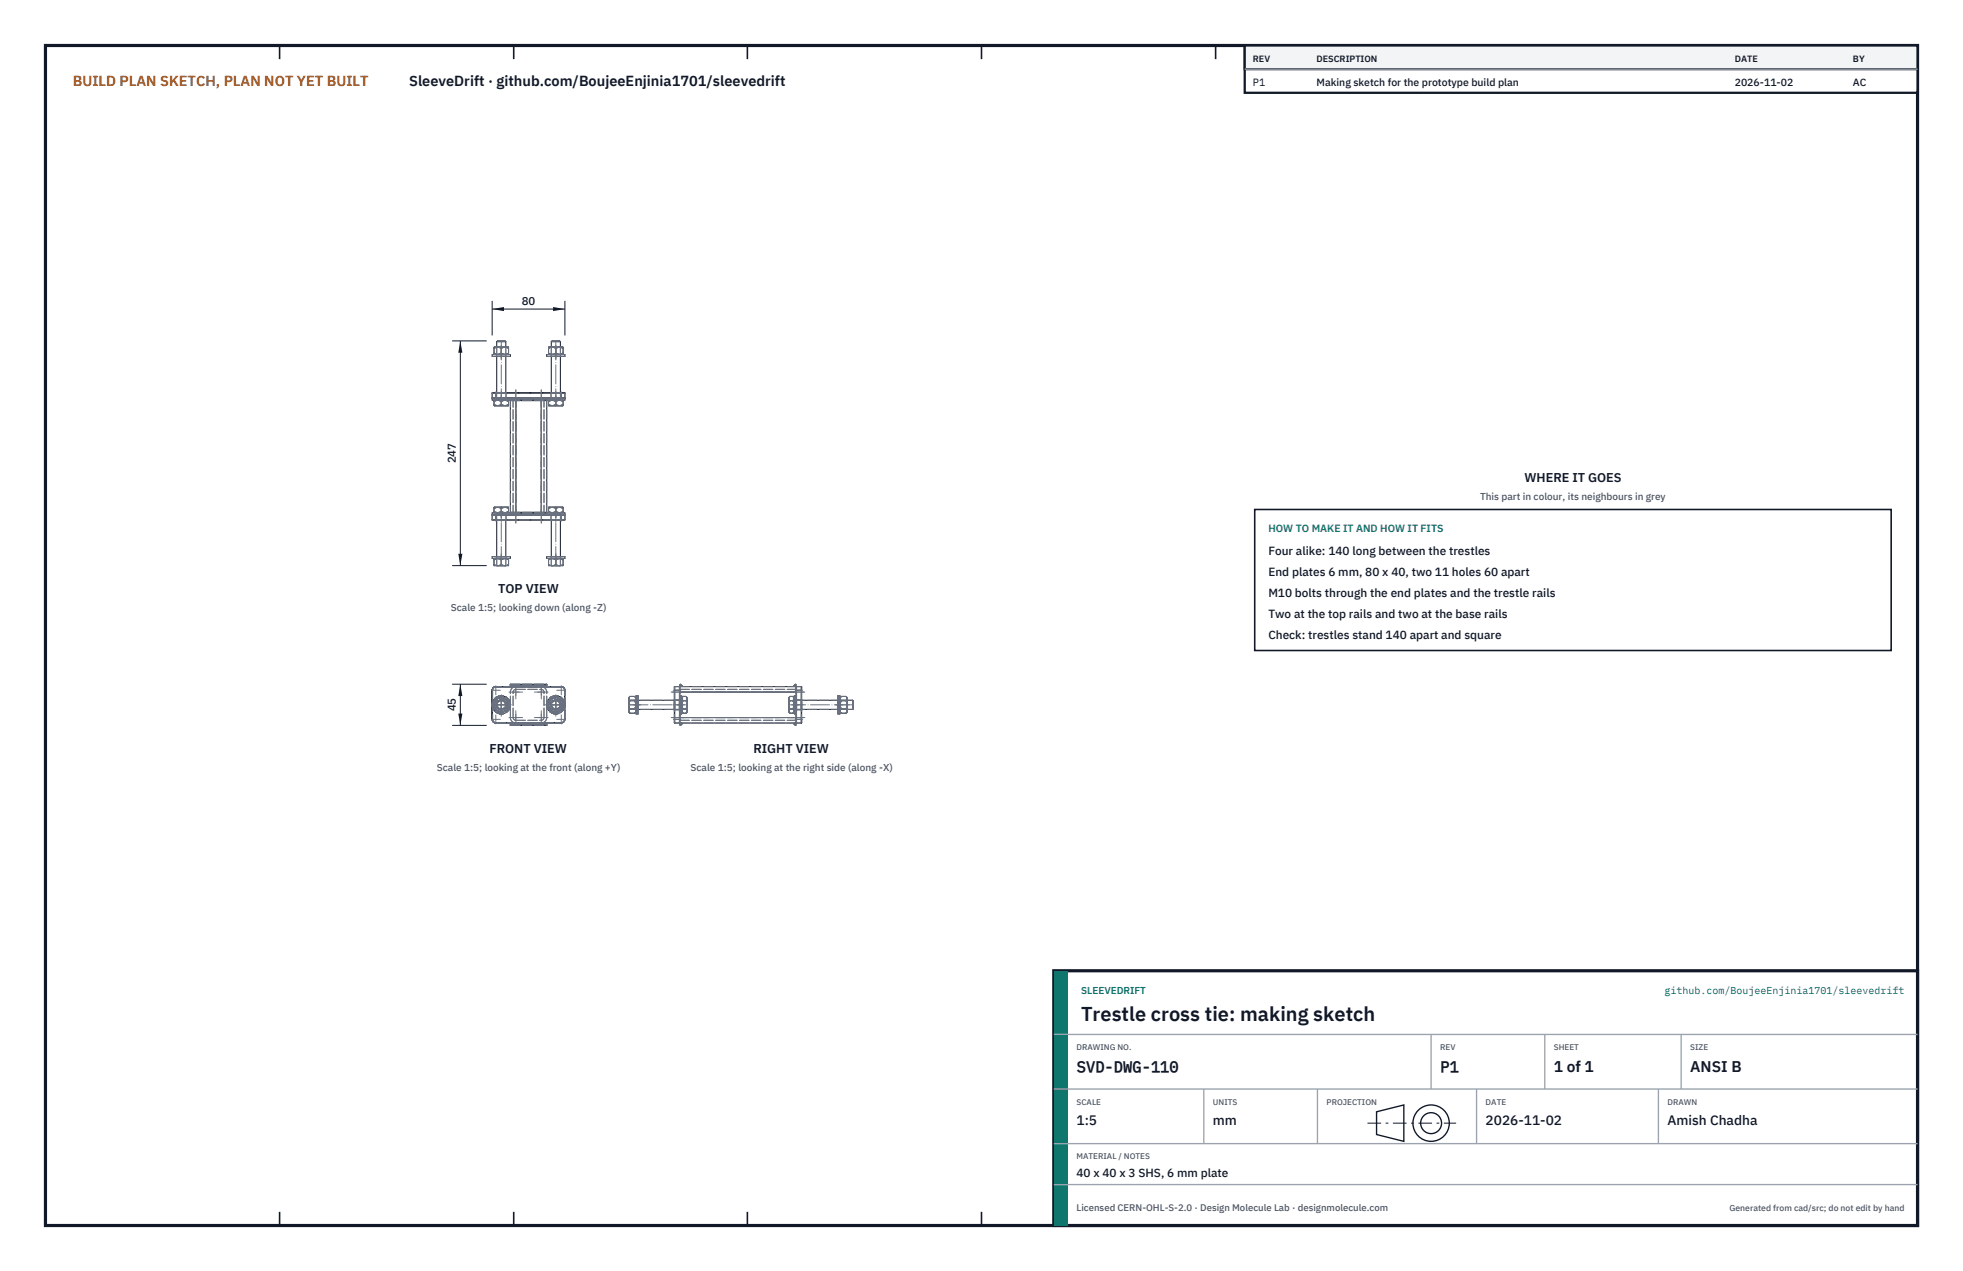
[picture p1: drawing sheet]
<svg xmlns="http://www.w3.org/2000/svg" width="432mm" height="279mm" viewBox="0 0 432 279" stroke-linecap="round" stroke-linejoin="round" font-family="sans-serif">
<path d="M10 10h411.8v259.4h-411.8z" fill="none" stroke="#111827" stroke-width=".7" stroke-linecap="butt"/>
<g fill="none" stroke="#111827" stroke-width=".35">
<path d="M61.5 10v3M113 10v3M164.4 10v3M215.9 10v3M267.4 10v3M318.9 10v3M370.3 10v3M61.5 266.4v3M113 266.4v3M164.4 266.4v3M215.9 266.4v3M267.4 266.4v3"/>
<path d="M318.9 266.4v3M370.3 266.4v3"/>
</g>
<g fill="none" stroke="#111727" stroke-width=".22">
<path d="M108.3 77.9h4v.4h-4zM108.7 76.6l.8-.3 .8 .3M108.7 77.6l.8 .3 .8-.3M108.7 77.9v-1.6h3.1v1.6M109.3 75.1h2M109.3 75.1l.1-.2h1.7l.2 .2M109.3 75.1v1.2M109.3 78.3v8M110.3 76.6l.8-.3 .8 .3M110.3 77.6l.8 .3 .8-.3M110.3 76.6v1M111.3 75.1v1.2"/>
<path d="M111.3 78.3v8M120.3 77.9h4v.4h-4zM120.7 76.6l.8-.3 .8 .3M120.7 77.6l.8 .3 .8-.3M120.7 77.9v-1.6h3.1v1.6M121.3 75.1h2M121.3 75.1l.1-.2h1.7l.2 .2M121.3 75.1v1.2M121.3 78.3v8M122.3 76.6l.8-.3 .8 .3M122.3 77.6l.8 .3 .8-.3M122.3 76.6v1"/>
<path d="M123.3 75.1v1.2M123.3 78.3v8M108.3 87.5h.1M108.3 86.4v1.1M108.3 87.5h15.2M108.3 86.4h15.2M108.3 86.3v.1M108.3 86.3h.8v1.2M108.3 86.3h15.9M108.7 88.3l.8-.3 .8 .3M108.7 88.9l.8 .2 .8-.2M108.7 87.9v1.3h3.1v-1.3"/>
<path d="M110.3 88.3l.8-.3 .8 .3M110.3 88.9l.8 .2 .8-.2M110.3 88.3v.6M112.3 87.6v.1M112.3 88v.1M112.3 87.9h-4v-.4h16v.4h-4M112.3 87.5v.1M112.3 87.7v25.2M112.3 87.6h8M112.3 87.7h8M112.3 88h8M113.5 87.5v.1"/>
<path d="M113.5 88.1v24.5M119.1 87.5v.1M119.1 88.1v24.5M120.3 87.6v.1M120.3 88v.1M120.3 87.5v.1M120.3 87.7v25.2M120.7 88.3l.8-.3 .8 .3M120.7 88.9l.8 .2 .8-.2M120.7 87.9v1.3h3.1v-1.3M122.3 88.3l.8-.3 .8 .3M122.3 88.9l.8 .2 .8-.2"/>
<path d="M122.3 88.3v.6M123.5 87.5h.8M123.5 86.4h.8M123.5 86.4v1.1M124.2 86.3l-.7 .1M124.2 86.3l.1 .1M124.3 86.4v1.1M108.3 114.3h15.2M108.3 113.2v1.1M108.3 113.2h15.2M108.3 113.1v.1M108.3 113.1h15.2"/>
<path d="M108.7 112.4l.8 .3 .8-.3M108.7 111.8l.8-.3 .8 .3M108.7 112.7v-1.2h3.1v1.2M109.1 113.1v1.2M109.3 114.3v8M110.3 112.4l.8 .3 .8-.3M110.3 111.8l.8-.3 .8 .3M110.3 111.8v.6M111.3 114.3v8M112.3 112.6h.1M112.3 112.9v.2M112.3 112.7h-4v.4"/>
<path d="M112.3 113.1h.1M112.3 112.6h8M112.3 112.9h8M113.5 113.1h.1M119.1 113.1h.1M120.3 112.6h.1M120.3 112.9v.2M120.3 113.1h.1M120.3 112.7h4v.4M120.7 112.4l.8 .3 .8-.3M120.7 111.8l.8-.3 .8 .3M120.7 112.7v-1.2h3.1v1.2"/>
<path d="M121.3 114.3v8M122.3 112.4l.8 .3 .8-.3M122.3 111.8l.8-.3 .8 .3M122.3 111.8v.6M123.3 114.3v8M123.5 113.1l.8 .1M123.5 114.3h.1M123.5 113.1v.1M123.5 114.3h.8M123.5 113.2h.8M123.5 113.2v1.1M124.3 114.3h-.8"/>
<path d="M124.3 113.2v1.1M108.3 122.3h4v.4h-4zM108.7 124.1l.8 .2M108.7 123.1l.8-.3 .8 .3M108.7 122.7v1.6h.8M109.5 124.3h1.6M110.3 124.1l.8 .2M110.3 123.1l.8-.3 .8 .3M110.3 124.1l-.8 .2M110.3 123.1v1M111.8 122.7l.1 1.6h-.8M111.9 124.1l-.8 .2"/>
<path d="M120.3 122.3h4v.4h-4zM120.7 124.1l.8 .2M120.7 123.1l.8-.3 .8 .3M120.7 122.7v1.6h.8M121.5 124.3h1.6M122.3 124.1l.8 .2M122.3 123.1l.8-.3 .8 .3M122.3 124.1l-.8 .2M122.3 123.1v1M123.8 122.7l.1 1.6h-.8M123.9 124.1l-.8 .2M108.3 158.1l.2 .6 .6 .2"/>
<path d="M108.3 151.7h.1M108.3 158.1h.1M108.3 151.7v6.4M108.3 158.1l.3 .5 .5 .3M108.3 151.7v2.7M108.3 155.5v2.6M108.7 154.9v.3a.63 .63 0 0 0 .5 1l.3 .1M108.7 154.9a1.6 1.6 0 0 0 .8 1.4M109.1 150.9a.8 .8 0 0 0-.8 .8M109.1 150.9v.1M109.1 151l-.5 .2-.3 .5M109.1 158.9h.1"/>
<path d="M109.1 150.9h14.4M109.1 158.9h14.4M109.1 151h14.4M109.5 153.6l.2-.2a.63 .63 0 0 1 1.1 0l.3 .2M109.5 153.6l-.3 .1a.63 .63 0 0 0-.5 .9v.3M109.5 156.3l.2 .2a.63 .63 0 0 0 1.1 0l.3-.2M109.5 153.6a1.6 1.6 0 0 1 1.6 0M109.5 156.3a1.6 1.6 0 0 0 1.6 0M109.5 153.6a1.6 1.6 0 0 0-.8 1.3M111.1 153.6l.2 .1a.63 .63 0 0 1 .6 .9v.3M111.1 153.6a1.6 1.6 0 0 1 .8 1.3M111.9 154.9v.3a.63 .63 0 0 1-.6 1l-.2 .1"/>
<path d="M111.9 154.9a1.6 1.6 0 0 1-.8 1.4M112.3 159.1h8M112.3 159.4h8M112.3 150.8h8M112.3 150.5h8M112.3 150.5v.3M112.3 159.1v.3M120.3 150.5v.3M120.3 159.1v.3M120.7 154.9v.3a.63 .63 0 0 0 .5 1l.3 .1M120.7 154.9a1.6 1.6 0 0 0 .8 1.4M121.5 153.6l.2-.2a.63 .63 0 0 1 1.1 0l.3 .2"/>
<path d="M121.5 153.6l-.3 .1a.63 .63 0 0 0-.5 .9v.3M121.5 156.3l.2 .2a.63 .63 0 0 0 1.1 0l.3-.2M121.5 153.6a1.6 1.6 0 0 1 1.6 0M121.5 156.3a1.6 1.6 0 0 0 1.6 0M121.5 153.6a1.6 1.6 0 0 0-.8 1.3M123.1 153.6l.2 .1a.63 .63 0 0 1 .6 .9v.3M123.1 153.6a1.6 1.6 0 0 1 .8 1.3M123.5 150.9l.5 .3 .3 .5M123.5 151l.5 .2 .2 .5M123.5 150.9v.1M123.5 158.9h.1M123.9 154.9v.3a.63 .63 0 0 1-.6 1l-.2 .1"/>
<path d="M123.9 154.9a1.6 1.6 0 0 1-.8 1.4M124.2 158.1l-.2 .5-.5 .3M124.2 151.7h.1M124.2 158.1h.1M124.2 151.7v2.7M124.2 155.5v2.6M124.3 158.1a.8 .8 0 0 1-.8 .8M124.3 151.7v6.4M138.3 153.6l.3 .4M138.3 156.3l.3 .5M138.3 154.9l.3 1M138.3 154.9v1.4"/>
<path d="M138.3 153.6v1.3M138.6 153.1l-.3 .5M138.6 155.9l-.3 .4M138.6 154l-.3 .9M138.6 155.9h1M138.6 156.8h1M138.6 154h1M138.6 153.1h1M139.6 153.1l.3 .5-.3 .4M139.6 155.9l.3 .4-.3 .5M139.6 154l.3 .9-.3 1M139.6 153.1l.3 .3"/>
<path d="M139.9 152.9h.4v4h-.4zM139.9 156.5l-.3 .3M140.3 155.9h8M140.3 153.9h8M148.3 158.1l.1 .8M148.3 151.7h1.2M148.3 158.1h.1M148.4 150.9l-.1 7.2M148.4 158.1v.8M148.4 150.9h1.1M148.4 158.9h1.1M148.4 158.1h1.1"/>
<path d="M148.4 150.9v7.2M149.5 150.9v.1M149.5 158.1v.8M149.5 158.1h.1M149.5 150.9v7.2M149.5 151l25.6-.1v8h-25.6M149.5 152.9h.4v4h-.4M149.5 151v7.1M149.5 157.7h25.6M149.5 152.1h25.6M149.6 150.5l.4 .4h-.4zM149.6 159h.5l-.4 .5z"/>
<path d="M149.9 156.5l.4 .3M150.3 153.1l-.3 .5 .3 .4M150.3 155.9l-.3 .4 .3 .5M150.3 154l-.3 .9 .3 1M150.3 155.9h.6M150.3 156.8h.6M150.3 154h.6M150.3 153.1h.6M150.3 153.1l-.4 .3M150.9 153.1l.2 .5-.2 .4M150.9 154l.2 .9-.2 1M150.9 155.9l.2 .4-.2 .5"/>
<path d="M150.9 153.1l.3 .3v3.1l-.3 .3M173.8 155.9l-.3 .4 .3 .5M173.8 154l-.3 .9 .3 1M173.8 153.1l-.3 .5 .3 .4M173.8 155.9h.6M173.8 156.8h.6M173.8 154h.6M173.8 153.1l-.3 .3v3.1l.3 .3M173.8 153.1h.6M174.4 155.9l.3 .4-.3 .5M174.4 153.1l.3 .5-.3 .4M174.4 154l.3 .9-.3 1"/>
<path d="M174.4 153.1l.3 .3M174.7 159h.4v.4zM174.7 156.5l-.3 .3M174.9 150.4l.2 .1v.3l-.4 .1zM175.1 152.9h-.4v4h.4M175.2 150.9l-.1 .1M175.2 158.1v.8M175.2 150.9h1.1M175.2 158.9h1.1M175.2 150.9v7.2M175.2 158.1h1.1M176.3 150.9v.1"/>
<path d="M176.3 158.1v.8M176.3 150.9v7.2M176.3 151v.7h-1.2M176.3 158.9h.1M176.3 155.9h8M176.3 151v7.9M176.3 153.9h8M184.3 152.9h.4v4h-.4zM184.7 156.5l.4 .3M185.1 155.9l-.3 .4 .3 .5M185.1 154l-.3 .9 .3 1M185.1 153.1l-.3 .5 .3 .4"/>
<path d="M185.1 155.9h1M185.1 156.8h1M185.1 154h1M185.1 153.1h1M185.1 153.1l-.4 .3M186.1 155.9l.2 .4-.2 .5M186.1 153.1l.2 .5-.2 .4M186.1 154l.2 .9-.2 1M186.1 153.1l.3 .3v3.1l-.3 .3M186.4 155.9h1.2M186.4 153.9h1.2M187.6 153.9v2"/>
<path d="M187.6 153.9l.1 .2v1.7l-.1 .1"/>
<circle cx="110.3" cy="154.9" r="1.01"/>
<circle cx="110.3" cy="154.9" r="2"/>
<circle cx="122.3" cy="154.9" r="1.01"/>
<circle cx="122.3" cy="154.9" r="2"/>
</g>
<g fill="none" stroke="#6a7180" stroke-width=".22" stroke-dasharray="2.1 .5">
<path d="M108.3 77.9h2M108.3 78.3h2M108.7 76.6l.8-.3 .8 .3M108.7 76.3v.3M108.7 77.6v.3M108.7 76.6v1M108.7 76.3h1.6M108.7 77.9h1.6M109.2 77.9h1.1M109.2 78.3h1.1M109.2 78.3v-.4M109.3 75.1h1"/>
<path d="M109.3 76.3h1M109.3 77.9h1M109.3 76.3v2M109.3 76.3v1.6M109.4 74.9h.9M110.3 75.1h1M110.3 74.9h.8M110.3 77.9h2M110.3 78.3h2M110.3 77.9h1M110.3 78.3h1M110.3 76.6l.8-.3 .8 .3"/>
<path d="M110.3 76.6v1M110.3 76.3h1.5M110.3 77.6l-.8 .3-.8-.3M110.3 77.9h1.5M110.3 76.3h1M111.3 76.3h-2M111.3 77.9h-2M111.3 76.3v2M111.3 76.3v1.6M111.3 77.9h-2.1M111.3 78.3h-2.1M111.3 78.3v-.4"/>
<path d="M111.8 77.9h-3.1M111.9 76.6v1M111.9 77.6l-.8 .3-.8-.3M111.9 76.6v-.3M111.9 77.9v-.3M120.3 77.9h2M120.3 78.3h2M120.7 76.6l.8-.3 .8 .3M120.7 76.3v.3M120.7 77.6v.3M120.7 76.6v1M120.7 76.3h1.6"/>
<path d="M120.7 77.9h1.6M121.2 77.9h1.1M121.2 78.3h1.1M121.2 78.3v-.4M121.3 75.1h1M121.3 76.3h1M121.3 77.9h1M121.3 76.3v2M121.3 76.3v1.6M121.4 74.9h.9M122.3 75.1h1M122.3 74.9h.8"/>
<path d="M122.3 77.9h2M122.3 78.3h2M122.3 77.9h1M122.3 78.3h1M122.3 76.6l.8-.3 .8 .3M122.3 76.6v1M122.3 76.3h1.5M122.3 77.6l-.8 .3-.8-.3M122.3 77.9h1.5M122.3 76.3h1M123.3 76.3h-2M123.3 77.9h-2"/>
<path d="M123.3 76.3v2M123.3 76.3v1.6M123.3 77.9h-2.1M123.3 78.3h-2.1M123.3 78.3v-.4M123.8 77.9h-3.1M123.9 76.6v1M123.9 77.6l-.8 .3-.8-.3M123.9 76.6v-.3M123.9 77.9v-.3M108.3 87.5v-1.1M108.3 87.5h.1"/>
<path d="M108.3 86.4v-.1M108.3 87.5h2M108.3 87.9h2M108.3 87.5h.8M108.3 86.4h.8M108.7 88.3l.8-.3 .8 .3M108.7 88v.3M108.7 88.9v.2M108.7 88.3v.6M108.7 87.9h1.6M108.7 89.2h1.6M109.1 87.5h14.4"/>
<path d="M109.1 86.3h2.3M109.1 87.5v-1.1M109.1 87.5h.1M109.1 86.4v-.1M109.1 86.4h14.4M109.1 87.5h2.3M109.2 87.5h-.1M109.2 86.4l-.1-.1M109.2 86.4v1.1M109.2 87.5h2.2M109.2 86.4h2.2M109.2 87.5h1.1"/>
<path d="M109.2 87.9h1.1M109.2 87.9v-.4M109.3 87.9h1M109.3 86.3v1.6M110.3 88.3l.8-.3 .8 .3M110.3 88.3v.6M110.3 87.9h1.5M110.3 88.9l-.8 .2-.8-.2M110.3 89.2h1.5M110.3 87.9h1M110.3 87.5h2M110.3 87.9h2"/>
<path d="M110.3 87.5h1M111.3 87.9h-2M111.3 86.3v1.6M111.3 87.5h-2.1M111.3 87.9h-2.1M111.3 87.9v-.4M111.4 87.5h.1M111.4 86.4v-.1M111.4 87.5v-1.1M111.4 87.5h-2.2M111.4 86.4h-2.2M111.4 87.5h-2.3"/>
<path d="M111.4 86.3h-2.3M111.8 87.9h-3.1M111.9 88.3v.6M111.9 88.9l-.8 .2-.8-.2M111.9 88.3v-.3M111.9 89.1v-.2M112.3 87.7v.3M112.3 87.7v-.1M112.3 88v.1M112.3 88.1v-.1M112.3 88v-.3M112.3 87.6h8"/>
<path d="M112.3 87.6v.1M112.3 88.1v-.5M112.3 88.1h8M112.3 87.9v-.4M112.3 87.7h8M112.3 88h8M112.9 87.5h.6M113.5 87.5h5.6M113.5 87.5h-1.2M113.5 87.5h-.6M113.5 88.1v-.5M119.1 87.5h-5.6"/>
<path d="M119.1 87.5h.6M119.1 88.1v-.5M119.7 87.5h-.6M120.3 87.7v.3M120.3 87.7v-.1M120.3 88v.1M120.3 88.1v-.1M120.3 88v-.3M120.3 87.6v.1M120.3 87.5h-1.2M120.3 88.1v-.5M120.3 87.5h2"/>
<path d="M120.3 87.9h2M120.3 87.9v-.4M120.7 88.3l.8-.3 .8 .3M120.7 88v.3M120.7 88.9v.2M120.7 88.3v.6M120.7 87.9h1.6M120.7 89.2h1.6M121.1 87.5h2.3M121.2 87.5h-.1M121.2 86.4l-.1-.1M121.2 86.4v1.1"/>
<path d="M121.2 87.5h2.2M121.2 86.4h2.2M121.2 87.5h1.1M121.2 87.9h1.1M121.2 87.9v-.4M121.3 87.9h1M121.3 86.3h2M121.3 86.3v1.6M122.3 88.3l.8-.3 .8 .3M122.3 88.3v.6M122.3 87.9h1.5M122.3 88.9l-.8 .2-.8-.2"/>
<path d="M122.3 89.2h1.5M122.3 87.9h1M122.3 87.5h2M122.3 87.9h2M122.3 87.5h1M123.3 87.9h-2M123.3 86.3v1.6M123.3 87.5h-2.1M123.3 87.9h-2.1M123.3 87.9v-.4M123.4 87.5h.1M123.4 86.4v-.1"/>
<path d="M123.4 87.5v-1.1M123.4 87.5h-2.2M123.4 86.4h-2.2M123.4 87.5h-2.3M123.4 86.3h-2.3M123.5 87.5h.7M123.5 87.5v-1.1M123.5 87.5h.1M123.5 87.5h.8M123.5 86.4v-.1M123.5 86.4h.8M123.8 87.9h-3.1"/>
<path d="M123.9 88.3v.6M123.9 88.9l-.8 .2-.8-.2M123.9 88.3v-.3M123.9 89.1v-.2M124.3 87.5v-1.1M108.3 114.3v-1.1M108.3 114.3h.1M108.3 113.2v-.1M108.3 114.3h.8M108.3 113.2h.8M108.3 113.1h.8M108.3 113.1h2"/>
<path d="M108.7 112.4v.3M108.7 111.5v.3M108.7 111.8l.8-.3 .8 .3M108.7 112.4v-.6M108.7 112.7h1.6M109.1 114.3h14.4M109.1 113.1h14.4M109.1 114.3v-1.1M109.1 114.3h.1M109.1 113.2v-.1M109.1 113.2h14.4M109.1 114.3h2.3"/>
<path d="M109.1 113.1h2.3M109.2 114.3h-.1M109.2 113.2l-.1-.1M109.2 113.2v1.1M109.2 114.3h2.2M109.2 113.2h2.2M109.2 113.1h1.1M109.2 112.7h1.1M109.2 112.7v.4M109.3 112.7h1M109.3 114.3v-1.6M110.3 112.4l-.8 .3-.8-.3"/>
<path d="M110.3 112.7h1.5M110.3 111.8l.8-.3 .8 .3M110.3 112.4v-.6M110.3 112.7h1M110.3 113.1h2M110.3 113.1h1M111.3 112.7h-2M111.3 114.3v-1.6M111.3 113.1h-2.1M111.3 112.7h-2.1M111.3 112.7v.4M111.4 114.3h.1"/>
<path d="M111.4 113.2v-.1M111.4 114.3v-1.1M111.4 114.3h-2.2M111.4 113.2h-2.2M111.4 114.3h-2.3M111.4 113.1h-2.3M111.8 112.7h-3.1M111.8 111.5h-3.1M111.9 112.4l-.8 .3-.8-.3M111.9 112.7v-.3M111.9 112.4v-.6M111.9 111.8v-.3"/>
<path d="M112.3 113.1h8M112.3 113.1v-.1M112.3 113.1v-.2M112.3 112.7v.3M112.3 112.9v-.3M112.3 112.6h.1M112.3 112.6v.1M112.3 113v-.3M112.3 113v.1M112.3 112.7v-.1M112.3 113.1h-4M112.3 112.7h-4"/>
<path d="M112.3 113.1v-25.6M112.3 113.1v-.5M112.3 112.6h8M112.3 112.7v.4M112.3 113h8M112.3 112.9h8M112.3 112.7h8M112.9 113.1v-25.6M112.9 113.1h.6M113.5 113.1h5.6M113.5 113.1h-1.2M113.5 113.1h-.6"/>
<path d="M113.5 113.1v-25.6M113.5 113.1v-.5M119.1 113.1h-5.6M119.1 113.1h.6M119.1 113.1v-25.6M119.1 113.1v-.5M119.7 113.1v-25.6M119.7 113.1h-.6M120.3 113.1v-.1M120.3 113.1v-.2M120.3 112.7v.3M120.3 112.9v-.3"/>
<path d="M120.3 112.6h.1M120.3 112.6v.1M120.3 113v-.3M120.3 113v.1M120.3 112.7v-.1M120.3 113.1h2M120.3 113.1v-25.6M120.3 113.1h-1.2M120.3 113.1v-.5M120.3 112.7v.4M120.7 112.4v.3M120.7 111.5v.3"/>
<path d="M120.7 111.8l.8-.3 .8 .3M120.7 112.4v-.6M120.7 112.7h1.6M121.1 114.3h2.3M121.1 113.1h2.3M121.2 114.3h-.1M121.2 113.2l-.1-.1M121.2 113.2v1.1M121.2 114.3h2.2M121.2 113.2h2.2M121.2 113.1h1.1M121.2 112.7h1.1"/>
<path d="M121.2 112.7v.4M121.3 112.7h1M121.3 114.3v-1.6M122.3 113.1h2M122.3 113.1h1M122.3 112.7h1M122.3 112.4l-.8 .3-.8-.3M122.3 112.7h1.5M122.3 111.8l.8-.3 .8 .3M122.3 112.4v-.6M123.3 112.7h-2M123.3 114.3v-1.6"/>
<path d="M123.3 113.1h-2.1M123.3 112.7h-2.1M123.3 112.7v.4M123.4 114.3h.1M123.4 113.2v-.1M123.4 114.3v-1.1M123.4 114.3h-2.2M123.4 113.2h-2.2M123.4 114.3h-2.3M123.4 113.1h-2.3M123.5 114.3h.7M123.5 113.1h.7"/>
<path d="M123.5 114.3v-1.1M123.5 114.3h.1M123.5 114.3h.8M123.5 113.2v-.1M123.5 113.2h.8M123.8 112.7h-3.1M123.8 111.5h-3.1M123.9 112.4l-.8 .3-.8-.3M123.9 112.7v-.3M123.9 112.4v-.6M123.9 111.8v-.3M124.3 114.3h-.1"/>
<path d="M124.3 113.2l-.1-.1M124.3 114.3v-1.1M124.3 113.1h-4M124.3 112.7h-4M108.7 124.1v.2M108.7 122.8v.3M108.7 124.1v-1M108.7 123.1l.8-.3 .8 .3M108.7 124.3h.8M108.7 122.7h1.6M109.2 122.7h1.1M109.2 122.3h1.1"/>
<path d="M109.2 122.3v.4M109.3 124.3h1M109.3 122.7h1M109.3 124.3v-2M109.3 124.3v-1.6M109.5 124.3l-.8-.2M109.5 124.3h1.6M110.3 124.3h1M110.3 124.1l-.8 .2M110.3 124.1v-1M110.3 123.1l.8-.3 .8 .3M110.3 122.7h1"/>
<path d="M110.3 122.7h1.5M110.3 122.3h1M111.1 124.3l-.8-.2M111.1 124.3h.8M111.3 124.3h-2M111.3 122.7h-2M111.3 124.3v-2M111.3 124.3v-1.6M111.3 122.7h-2.1M111.3 122.3h-2.1M111.3 122.3v.4M111.8 122.7h-3.1"/>
<path d="M111.9 124.1l-.8 .2M111.9 124.1v-1M111.9 124.3v-.2M111.9 123.1v-.3M112.3 122.7h-4M112.3 122.3h-4M120.7 124.1v.2M120.7 122.8v.3M120.7 124.1v-1M120.7 123.1l.8-.3 .8 .3M120.7 124.3h.8M120.7 122.7h1.6"/>
<path d="M121.2 122.7h1.1M121.2 122.3h1.1M121.2 122.3v.4M121.3 124.3h1M121.3 122.7h1M121.3 124.3v-1.6M121.3 124.3v-2M121.5 124.3l-.8-.2M121.5 124.3h1.6M122.3 122.7h1M122.3 122.3h1M122.3 124.1l-.8 .2"/>
<path d="M122.3 124.1v-1M122.3 123.1l.8-.3 .8 .3M122.3 124.3h1M122.3 122.7h1.5M123.1 124.3l-.8-.2M123.1 124.3h.8M123.3 124.3h-2M123.3 122.7h-2M123.3 124.3v-1.6M123.3 124.3v-2M123.3 122.7h-2.1M123.3 122.3h-2.1"/>
<path d="M123.3 122.3v.4M123.8 122.7h-3.1M123.9 124.1l-.8 .2M123.9 124.1v-1M123.9 124.3v-.2M123.9 123.1v-.3M124.3 122.7h-4M124.3 122.3h-4M108.3 158.1l.2 .6 .6 .2M108.3 151.7h.1M108.3 158.1h.1M108.3 151.7v6.4"/>
<path d="M108.3 158.1l.3 .5 .5 .3M108.3 154.4v1.1M108.7 154l1.6-.9M108.7 155.9v-1.9M108.7 154v1.9M108.7 155.9l1.6 .9M109.1 150.9a.8 .8 0 0 0-.8 .8M109.1 158.9h14.4M109.1 150.9v.1M109.1 151l-.5 .2-.3 .5M109.1 158.9h.1M110.3 153.1l1.6 .9"/>
<path d="M110.3 156.8l-1.6-.9M110.3 153.1l-1.6 .9M110.3 156.8l1.6-.9M111.9 154l-1.6-.9M111.9 155.9l-1.6 .9M111.9 154v1.9M111.9 155.9v-1.9M112.3 159.5v-.1M112.3 159.4v-.3M112.3 159.1v-.1M112.3 159h8M112.3 159v.1"/>
<path d="M112.3 159.1v.3M112.3 159.4v.1M112.3 150.9h8M112.3 150.9v-.2M112.3 150.7v-.3M112.3 150.4h.1M112.3 150.8v-.3M112.3 150.8v.1M112.3 150.5v-.1M112.3 150.4v.3M112.3 150.7v.2M112.3 157.7v-5.6"/>
<path d="M112.3 152.1a1.2 1.2 0 0 1 1.2-1.2M112.3 159.5h8M112.3 150.4h8M112.3 159.4h8M112.3 159.1h8M112.3 150.7h8M112.3 150.8h8M112.3 150.5h8M112.9 157.7a.6 .6 0 0 0 .6 .6M112.9 157.7v-5.6M113.5 158.9h5.6M113.5 158.9a1.2 1.2 0 0 1-1.2-1.2"/>
<path d="M113.5 150.9h5.6M113.5 151.5a.6 .6 0 0 0-.6 .6M113.5 151.5h5.6M113.5 158.3h5.6M119.1 150.9a1.2 1.2 0 0 1 1.2 1.2M119.1 158.3a.6 .6 0 0 0 .6-.6M119.7 152.1a.6 .6 0 0 0-.6-.6M119.7 157.7v-5.6M120.3 159.5v-.1M120.3 159.4v-.3M120.3 159.1v-.1M120.3 159v.1"/>
<path d="M120.3 159.1v.3M120.3 159.4v.1M120.3 150.9v-.2M120.3 150.7v-.3M120.3 150.4h.1M120.3 150.8v-.3M120.3 150.8v.1M120.3 150.5v-.1M120.3 150.4v.3M120.3 150.7v.2M120.3 157.7a1.2 1.2 0 0 1-1.2 1.2M120.3 157.7v-5.6"/>
<path d="M120.7 155.9l1.6 .9M120.7 154v1.9M120.7 155.9v-1.9M120.7 154l1.6-.9M122.3 156.8l1.6-.9M122.3 153.1l-1.6 .9M122.3 156.8l-1.6-.9M122.3 153.1l1.6 .9M123.5 150.9h-14.4M123.5 158.9a.8 .8 0 0 0 .8-.8M123.5 151h-14.4M123.5 158.9l.5-.3 .2-.5"/>
<path d="M123.5 150.9v.1M123.5 158.9h.1M123.9 155.9l-1.6 .9M123.9 154l-1.6-.9M123.9 155.9v-1.9M123.9 154v1.9M124.2 151.7l-.2-.5-.5-.2M124.2 158.1v-6.4M124.2 155.5v-1.1M124.3 151.7l-.3-.5-.5-.3M124.3 158.1v-6.4M124.3 151.7h-.1"/>
<path d="M124.3 158.1h-.1M138.3 153.9v2M138.3 155.9v-2M138.3 153.9h11.6M138.3 153.6l.3 .4M138.3 153.6l.3-.5M138.3 154.9l.3-.9M138.3 156.3l.3-.4M138.3 156.3l.3 .5M138.3 154.9l.3 1M138.3 156.3v-1.4M138.3 153.6v-.3"/>
<path d="M138.3 153.3v.3M138.3 154.9v-1.3M138.3 156.3v.2M138.3 156.5v-.2M138.3 154.9v1.4M138.3 153.6v1.3M138.3 153.9h1.6M138.3 153.9h2M138.3 155.9h11.6M138.3 155.9h1.6M138.3 156.5l.3 .3M138.3 153.3l.3-.2"/>
<path d="M138.3 155.9h2M138.6 153.1l-.3 .5M138.6 154h1M138.6 153.1h1M138.6 154l-.3-.4M138.6 155.9l-.3-1M138.6 155.9h1M138.6 156.8l-.3-.5M138.6 156.8h1M138.6 155.9l-.3 .4M138.6 154l-.3 .9M139.6 154l.3-.4-.3-.5"/>
<path d="M139.6 153.1l.3 .5-.3 .4M139.6 154l.3 .9-.3 1M139.6 155.9l.3 .4-.3 .5M139.6 156.8l.3-.5-.3-.4M139.6 155.9l.3-1-.3-.9M139.6 153.1l.3 .3M139.9 153.9v2M139.9 155.9v-2M139.9 153.4v3.1M139.9 156.5v-3.1M139.9 156.9v-4M139.9 153.9h.4"/>
<path d="M139.9 153.9v2.1M139.9 156v-2.1M139.9 152.9h.4M139.9 152.9v4M139.9 156.5l-.3 .3M140.3 156.9v-4M140.3 153.9v2.1M140.3 156v-2.1M140.3 152.9v4M140.3 156h-.4M140.3 156.9h-.4M148.3 151.7v6.4"/>
<path d="M148.3 151v.7M148.3 158.1v.8M148.3 154.9v1.2M148.3 156.1v-2.3M148.3 153.8v1.1M148.3 153.9h1.6M148.3 155.9h1.6M148.4 150.9h1.1M148.4 158.9h1.1M148.4 150.9l-.1 .1M148.4 158.9h-.1M148.4 156l-.1 .1"/>
<path d="M148.4 153.8h-.1M148.4 151.7h1.1M148.4 151.7v6.4M148.4 158.1h1.1M148.4 150.9v.8M148.4 151.7h-.1M148.4 158.1h-.1M148.4 158.1v.8M148.4 154.9v1.1M148.4 156v-2.2M148.4 153.8v1.1M149.5 150.9v.1"/>
<path d="M149.5 158.9h.1M149.5 156v.1M149.5 153.8h.1M149.5 153.8h-1.1M149.5 156h-1.1M149.5 151.7v6.4M149.5 150.9v.8M149.5 151.7h.1M149.5 158.1h.1M149.5 158.1v.8M149.5 154.9v1.1M149.5 156v-2.2"/>
<path d="M149.5 153.8v1.1M149.5 151v.7M149.5 154.9v1.2M149.5 156.1v-2.3M149.5 152.9v4M149.5 156.9v-4M149.5 153.9h.4M149.5 153.9v2.1M149.5 156v-2.1M149.5 152.9h.4M149.5 158.9h25.6M149.5 158.9v-1.2"/>
<path d="M149.5 157.7v1.2M149.5 157.7v-5.6M149.5 150.9h25.6M149.5 152.1v-1.2M149.5 151v1.1M149.5 158.3h25.6M149.5 157.7v.6M149.5 151.5h25.6M149.5 151.5v.6M149.5 152.1v-.6M149.5 158.3v-.6M149.5 157.7h25.6"/>
<path d="M149.5 152.1h25.6M149.6 159.1v.3M149.6 159.1l.1-.1M149.6 159.4h.1M149.6 150.5v.3M149.7 150.9h.3M149.7 150.9l-.1-.1M149.7 159.4l.3-.3M149.7 150.4l-.1 .1M149.9 153.4v3.1M149.9 156.5v-3.1M149.9 153.9v2"/>
<path d="M149.9 155.9v-2M149.9 156.9v-4M149.9 153.9v2.1M149.9 156v-2.1M149.9 152.9v4M149.9 156.5l.4 .3M149.9 156h-.4M149.9 156.9h-.4M150 159h-.3M150 150.9v-.2M150 159.1v-.1M150 150.7l-.3-.3"/>
<path d="M150.3 153.1l-.3 .5 .3 .4M150.3 154h.6M150.3 153.1h.6M150.3 154l-.3-.4 .3-.5M150.3 155.9l-.3-1 .3-.9M150.3 156.8l-.3-.5 .3-.4M150.3 155.9l-.3 .4 .3 .5M150.3 154l-.3 .9 .3 1M150.3 153.1l-.4 .3M150.3 155.9h.6M150.3 156.8h.6M150.9 154l.2-.4-.2-.5"/>
<path d="M150.9 155.9l.2-1-.2-.9M150.9 153.1l.2 .5-.2 .4M150.9 154l.2 .9-.2 1M150.9 155.9l.2 .4-.2 .5M150.9 156.8l.2-.5-.2-.4M150.9 153.1l.3 .3M151.2 153.4v3.1M151.2 156.5v-3.1M151.2 156.5l-.3 .3M173.5 153.4v3.1M173.5 156.5v-3.1M173.5 153.4l.3-.3"/>
<path d="M173.8 156.8l-.3-.5 .3-.4M173.8 155.9l-.3-1 .3-.9M173.8 154l-.3-.4 .3-.5M173.8 155.9l-.3 .4 .3 .5M173.8 154l-.3 .9 .3 1M173.8 153.1l-.3 .5 .3 .4M173.8 156.8l-.3-.3M174.4 155.9l.3 .4-.3 .5M174.4 154l.3 .9-.3 1M174.4 153.1l.3 .5-.3 .4M174.4 155.9h-.6M174.4 154h-.6"/>
<path d="M174.4 156.8l.3-.5-.3-.4M174.4 156.8h-.6M174.4 154l.3-.4-.3-.5M174.4 155.9l.3-1-.3-.9M174.4 156.8l.3-.3M174.4 153.1h-.6M174.6 159.1l.3 .3M174.6 150.7l.1 .2M174.7 159l-.1 .1M174.7 150.9h.3M174.7 156.5v-3.1M174.7 153.4v3.1"/>
<path d="M174.7 155.9v-2M174.7 153.9v2M174.7 156.9v-4M174.7 152.9v4M174.7 156v-2.1M174.7 153.9v2.1M174.7 153.4l-.3-.3M174.7 152.9h.4M174.7 153.9h.4M174.9 159.4h.2M174.9 150.4l-.3 .3M175 159h-.3"/>
<path d="M175 159l.1 .1M175.1 159.4v-.3M175.1 150.8v-.3M175.1 150.8l-.1 .1M175.1 150.5l-.2-.1M175.1 151.7v6.4M175.1 151v.7M175.1 158.1v.8M175.1 154.9v1.2M175.1 156.1v-2.3M175.1 153.8v1.1M175.1 156.9h-.4"/>
<path d="M175.1 156.9v-4M175.1 152.9v4M175.1 156h-.4M175.1 156v-2.1M175.1 153.9v2.1M175.1 158.9v-1.2M175.1 157.7v.4M175.1 157.7v-5.6M175.1 152.1v-1.2M175.1 151.7v.4M175.1 157.7v.6M175.1 151.5v.6"/>
<path d="M175.1 152.1v-.6M175.1 158.3v-.6M175.2 150.9h1.1M175.2 158.9h1.1M175.2 156l-.1 .1M175.2 153.8h-.1M175.2 151.7h1.1M175.2 151.7v6.4M175.2 158.1h1.1M175.2 150.9v.8M175.2 151.7h-.1M175.2 158.1h-.1"/>
<path d="M175.2 158.1v.8M175.2 154.9v1.1M175.2 156v-2.2M175.2 153.8v1.1M176.3 156v.1M176.3 153.8h.1M176.3 153.8h-1.1M176.3 156h-1.1M176.3 151.7v6.4M176.3 150.9v.8M176.3 151.7h.1M176.3 158.1h.1"/>
<path d="M176.3 158.1v.8M176.3 154.9v1.1M176.3 156v-2.2M176.3 153.8v1.1M176.3 155.9h-1.6M176.3 154.9v1.2M176.3 156.1v-2.3M176.3 153.9h-1.6M184.3 152.9v4M184.3 156v-2.1M184.3 153.9v2.1M184.3 156.9v-4"/>
<path d="M184.3 153.9h.4M184.3 152.9h.4M184.7 152.9v4M184.7 156h-.4M184.7 156v-2.1M184.7 153.9v2.1M184.7 156.9h-.4M184.7 156.9v-4M184.7 156.5v-3.1M184.7 153.4v3.1M184.7 155.9v-2M184.7 153.9v2"/>
<path d="M184.7 153.4l.4-.3M185.1 156.8l-.3-.5 .3-.4M185.1 155.9l-.3-1 .3-.9M185.1 154l-.3-.4 .3-.5M185.1 155.9l-.3 .4 .3 .5M185.1 154l-.3 .9 .3 1M185.1 153.1l-.3 .5 .3 .4M185.1 156.8l-.4-.3M186.1 155.9l.2 .4-.2 .5M186.1 154l.2 .9-.2 1M186.1 153.1l.2 .5-.2 .4M186.1 155.9h-1"/>
<path d="M186.1 154h-1M186.1 156.8l.2-.5-.2-.4M186.1 156.8h-1M186.1 154l.2-.4-.2-.5M186.1 155.9l.2-1-.2-.9M186.1 156.8l.3-.3M186.1 153.1h-1M186.4 155.9h-2.1M186.4 153.4v3.1M186.4 155.9v-2M186.4 153.9v2M186.4 155.9h-1.7"/>
<path d="M186.4 156.5v-3.1M186.4 153.9h-2.1M186.4 153.9h-1.7M186.4 153.4l-.3-.3M187.6 153.9v2M187.6 155.9h-12.9M187.6 155.9v-2M187.6 155.9l.1-.1M187.6 153.9h-12.9M187.7 154.1v1.7M187.7 155.8v-1.7M187.7 154.1l-.1-.2"/>
<circle cx="110.3" cy="154.9" r="1.53"/>
<circle cx="110.3" cy="154.9" r="1.19"/>
<circle cx="110.3" cy="154.9" r="1.09"/>
<circle cx="110.3" cy="154.9" r="1.01"/>
<circle cx="110.3" cy="154.9" r=".85"/>
<circle cx="110.3" cy="154.9" r="1.11"/>
<circle cx="110.3" cy="154.9" r="2"/>
<circle cx="122.3" cy="154.9" r="1.53"/>
<circle cx="122.3" cy="154.9" r="1.19"/>
<circle cx="122.3" cy="154.9" r="1.09"/>
<circle cx="122.3" cy="154.9" r="1.01"/>
<circle cx="122.3" cy="154.9" r="1.11"/>
<circle cx="122.3" cy="154.9" r=".85"/>
<circle cx="122.3" cy="154.9" r="2"/>
</g>
<g fill="none" stroke="#6a7180" stroke-width=".22" stroke-dasharray="4.2 .5 0 .5">
<path d="M110.3 79v-1.7M110.3 78.7v-1.1M110.3 75.9v2.4M110.3 74.9v14.1M122.3 79v-1.7M122.3 78.7v-1.1M122.3 75.9v2.4M122.3 74.9v14.1M109.1 86.1v1.7M110.3 88.6v-1.7M110.3 88.3v-1.1M110.3 86v1.9"/>
<path d="M113.5 85.8v29.1M113.5 85.6v29.4M119.1 85.8v29.1M119.1 85.6v29.4M122.3 88.6v-1.7M122.3 88.3v-1.1M122.3 86v1.9M123.5 86.1v1.7M109.1 112.9v1.7M110.3 112.8v1.9M110.3 112.4v1.1M110.3 112.1v1.7"/>
<path d="M122.3 112.8v1.9M122.3 112.4v1.1M122.3 112.1v1.7M123.5 112.9v1.7M110.3 124.3v-2M110.3 124.3v-12.6M110.3 122v1.1M110.3 121.7v1.7M122.3 124.3v-2M122.3 124.3v-12.6M122.3 122v1.1M122.3 121.7v1.7"/>
<path d="M108.3 158.1h1.8M108.3 154.9h4.5M108.3 151.7h1.8M108.9 154.9h2.7M109 154.9h2.5M109.1 159.1v-2M109.1 152.7v-2M110.3 157.4v-5M110.3 156.3v-2.7M110.3 156.2v-2.5M112 157.7h3M112 152.1h3"/>
<path d="M112.7 157.7h1.5M112.7 152.1h1.5M113.5 159.2v-3M113.5 158.5v-1.5M113.5 153.6v-3M113.5 152.9v-1.5M117.6 157.7h3M117.6 152.1h3M118.3 157.7h1.5M118.3 152.1h1.5M119.1 159.2v-3M119.1 158.5v-1.5"/>
<path d="M119.1 153.6v-3M119.1 152.9v-1.5M119.8 154.9h4.5M120.9 154.9h2.7M121 154.9h2.5M122.3 157.4v-5M122.3 156.3v-2.7M122.3 156.2v-2.5M122.5 158.1h1.8M122.5 151.7h1.8M123.5 159.1v-2M123.5 152.7v-2"/>
<path d="M138.3 154.9h2M138.3 154.9h12.6M140.7 154.9h-1.1M141 154.9h-1.7M149.8 158.1h-1.7M149.8 151.7h-1.7M149.8 154.9h-1.8M150.3 154.9h-1.1M150.6 154.9h-1.7M174.1 154.9h1.7M174.4 154.9h1.1M176.6 158.1h-1.7"/>
<path d="M176.6 151.7h-1.7M176.6 154.9h-1.8M176.9 157.7h-29.1M176.9 152.1h-29.1M177 157.7h-29.4M177 152.1h-29.4M183.7 154.9h1.7M184 154.9h1.1M186.8 154.9h-2.5M187.7 154.9h-14"/>
</g>
<path d="M108.3 66.1v7.6M108.3 67.9h16M124.3 66.1v7.6" fill="none" stroke="#111827" stroke-width=".22"/>
<path d="M108.3 67.9l2.6-.4v.9zM121.7 67.5v.9l2.6-.5z" fill="#111827"/>
<path d="M99.5 74.9h7.6M101.3 74.9v49.4M99.5 124.3h7.6" fill="none" stroke="#111827" stroke-width=".22"/>
<path d="M101.3 74.9l-.5 2.6h.9zM100.8 121.7h.9l-.4 2.6z" fill="#111827"/>
<path d="M99.5 150.4h7.6M99.5 159.5h7.6M101.3 150.4v9.1" fill="none" stroke="#111827" stroke-width=".22"/>
<path d="M101.3 150.4l-.5 2.6h.9zM100.8 156.9h.9l-.4 2.6z" fill="#111827"/>
<path d="M276 112h140v31h-140z" fill="#fff" stroke="#111827" stroke-width=".35"/>
<path d="M273.8 10h148v10.4h-148z" fill="#fff" stroke="#111827" stroke-width=".5"/>
<path d="M273.8 10h148v5.2h-148z" fill="#f3f4f6" stroke="#111827" stroke-width=".5"/>
<path d="M273.8 15.2h148" fill="none" stroke="#9ca3af" stroke-width=".3"/>
<path d="M231.8 213.4h190v56h-190z" fill="#fff" stroke="#111827" stroke-width=".7" stroke-linecap="butt"/>
<path d="M231.8 213.4h3v56h-3z" fill="#0f766e"/>
<path d="M231.8 227.4h190M231.8 239.4h190M264.8 239.4v12M289.8 239.4v12M314.8 227.4v12M324.8 239.4v12M339.8 227.4v12M364.8 239.4v12M369.8 227.4v12M231.8 251.4h190M231.8 260.4h190" fill="none" stroke="#9ca3af" stroke-width=".3"/>
<g fill="none" stroke="#111827" stroke-width=".3">
<path d="M302.8 244.4l6-1.5v8l-6-1.5z"/>
<circle cx="314.8" cy="246.9" r="4"/>
<circle cx="314.8" cy="246.9" r="2.3"/>
</g>
<path d="M300.8 246.9h19.5" fill="none" stroke="#111827" stroke-width=".22" stroke-dasharray="3 1 .6 1" stroke-linecap="butt"/>
<text font-size="4.4" fill="#111827" x="237.8" y="224.4">Trestle cross tie: making sketch</text>
<g font-size="3.4" fill="#111827">
<text x="236.8" y="235.6">SVD-DWG-110</text>
<text x="316.8" y="235.6">P1</text>
<text x="341.8" y="235.6">1 of 1</text>
<text x="371.8" y="235.6">ANSI B</text>
</g>
<text font-size="3.2" fill="#b45309" x="16" y="19">BUILD PLAN SKETCH, PLAN NOT YET BUILT</text>
<text font-size="3.2" fill="#111827" x="90" y="19">SleeveDrift · github.com/BoujeeEnjinia1701/sleevedrift</text>
<g font-size="3" fill="#111827">
<text x="236.8" y="247.2">1:5</text>
<text x="266.8" y="247.2">mm</text>
<text x="326.8" y="247.2">2026-11-02</text>
<text x="366.8" y="247.2">Amish Chadha</text>
</g>
<g font-size="2.8" fill="#111827">
<text x="335.3" y="106">WHERE IT GOES</text>
<text x="109.6" y="130.4">TOP VIEW</text>
<text x="107.6" y="165.5">FRONT VIEW</text>
<text x="165.7" y="165.5">RIGHT VIEW</text>
</g>
<g font-size="2.6" fill="#111827">
<text x="279" y="122">Four alike: 140 long between the trestles</text>
<text x="279" y="126.6">End plates 6 mm, 80 x 40, two 11 holes 60 apart</text>
<text x="279" y="131.2">M10 bolts through the end plates and the trestle rails</text>
<text x="279" y="135.8">Two at the top rails and two at the base rails</text>
<text x="279" y="140.4">Check: trestles stand 140 apart and square</text>
<text x="236.8" y="258.8">40 x 40 x 3 SHS, 6 mm plate</text>
</g>
<g font-size="2.5" fill="#111827">
<text x="114.8" y="66.9">80</text>
<text x="100.3" y="101.9" transform="rotate(-90 100.3 101.9)">247</text>
<text x="100.3" y="156.4" transform="rotate(-90 100.3 156.4)">45</text>
</g>
<g font-size="2.3" fill="#111827">
<text x="275.6" y="18.8">P1</text>
<text x="289.6" y="18.8">Making sketch for the prototype build plan</text>
<text x="381.6" y="18.8">2026-11-02</text>
<text x="407.6" y="18.8">AC</text>
</g>
<text font-size="2.3" fill="#0f766e" x="279" y="117">HOW TO MAKE IT AND HOW IT FITS</text>
<g font-size="2.2" fill="#4b5563">
<text x="325.6" y="110">This part in colour, its neighbours in grey</text>
<text x="99.2" y="134.4">Scale 1:5; looking down (along -Z)</text>
<text x="96.1" y="169.5">Scale 1:5; looking at the front (along +Y)</text>
<text x="151.9" y="169.5">Scale 1:5; looking at the right side (along -X)</text>
</g>
<g font-size="2.2" fill="#0f766e">
<text x="237.8" y="218.4">SLEEVEDRIFT</text>
<text x="366.2" y="218.4">github.com/BoujeeEnjinia1701/sleevedrift</text>
</g>
<text font-size="2.1" fill="#4b5563" x="236.8" y="266.2">Licensed CERN-OHL-S-2.0 · Design Molecule Lab · designmolecule.com</text>
<g font-size="2" fill="#111827">
<text x="275.6" y="13.6">REV</text>
<text x="289.6" y="13.6">DESCRIPTION</text>
<text x="381.6" y="13.6">DATE</text>
<text x="407.6" y="13.6">BY</text>
</g>
<text font-size="1.9" fill="#4b5563" x="380.4" y="266.2">Generated from cad/src; do not edit by hand</text>
<g font-size="1.8" fill="#4b5563">
<text x="236.8" y="230.8">DRAWING NO.</text>
<text x="316.8" y="230.8">REV</text>
<text x="341.8" y="230.8">SHEET</text>
<text x="371.8" y="230.8">SIZE</text>
<text x="236.8" y="242.8">SCALE</text>
<text x="266.8" y="242.8">UNITS</text>
<text x="291.8" y="242.8">PROJECTION</text>
<text x="326.8" y="242.8">DATE</text>
<text x="366.8" y="242.8">DRAWN</text>
<text x="236.8" y="254.8">MATERIAL / NOTES</text>
</g>
</svg>
